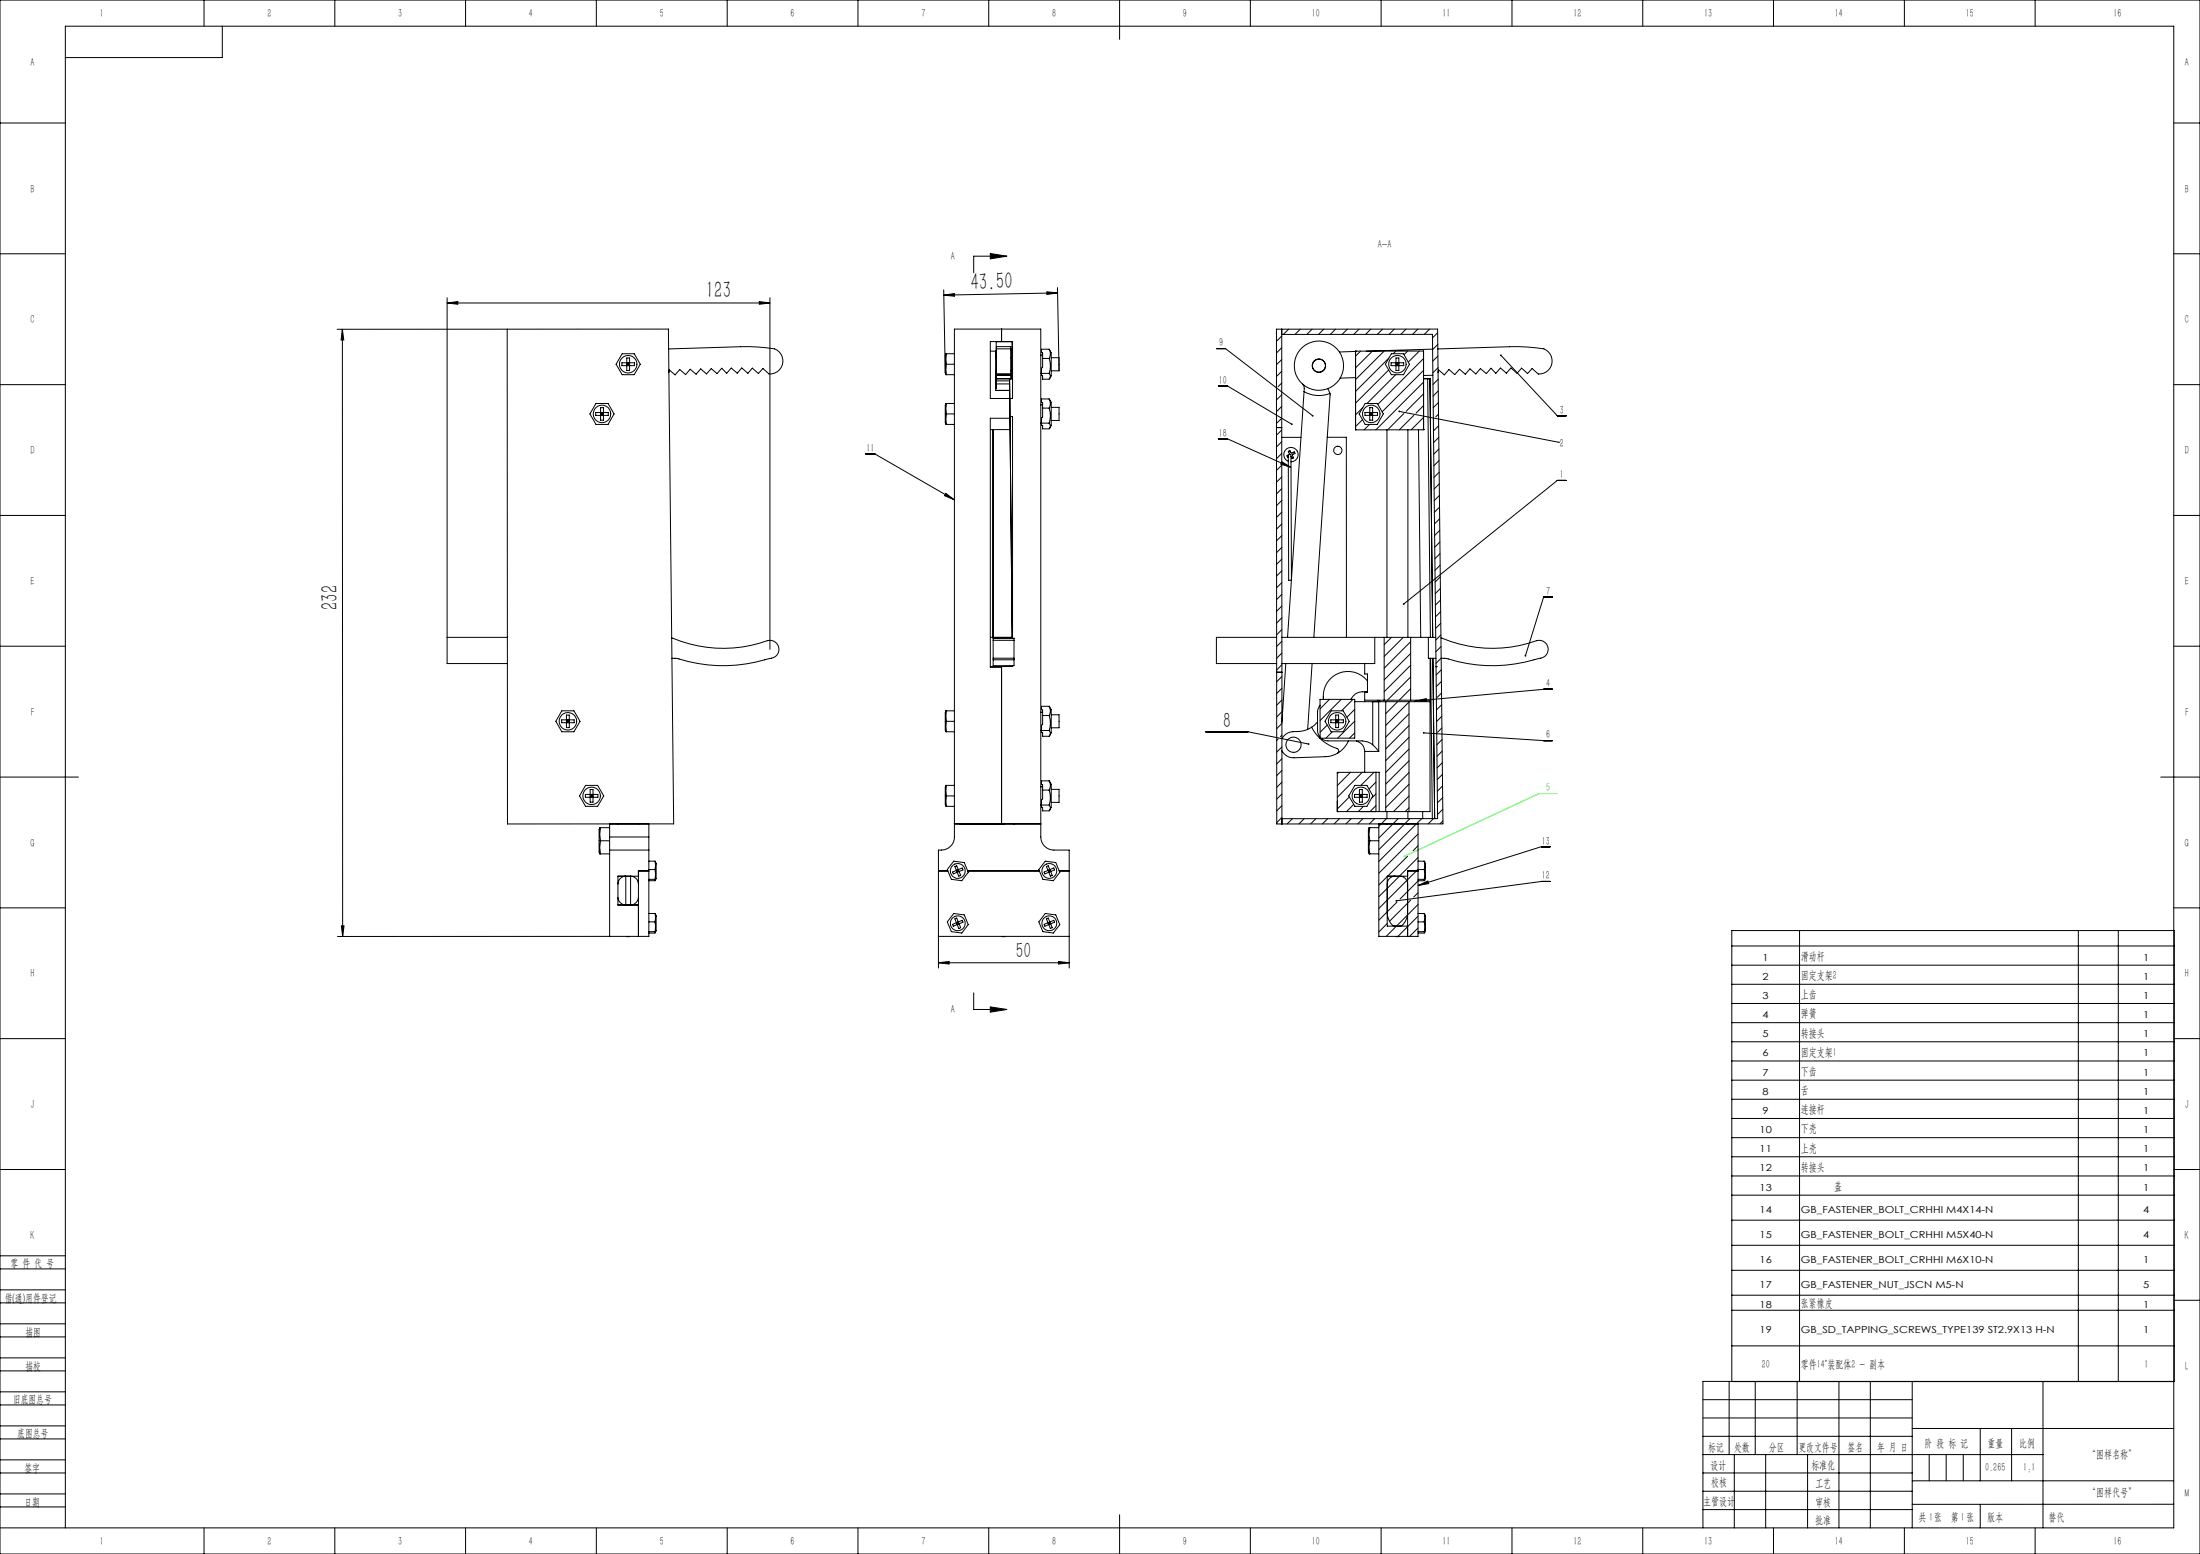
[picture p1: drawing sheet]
<svg xmlns="http://www.w3.org/2000/svg" width="841mm" height="594mm" viewBox="0 0 841 594" stroke-linecap="round" stroke-linejoin="round" font-family="sans-serif">
<g fill="none" stroke="#000" stroke-width=".38">
<path d="M0 0h841v594h-841zM78 0v10M85 10v12h-60M128 0v10M178 0v10M228 0v10M278 0v10M328 0v10M378 0v10M428 0v15M478 0v10M528 0v10"/>
<path d="M578 0v10M628 0v10M678 0v10M728 0v10M778 0v10M0 47h25M831 47h10M0 97h25M378.6 96.9l6.3 1-6.3 1zM384.9 97.9h-12.7v6.4M831 97h10M170.9 115.8l4.1-.5v1z"/>
<path d="M170.9 113.8v129.8M170.9 115.8h123.4M290.3 115.3l4 .5-4 .5zM294.3 113.8v134.4M360.8 110.8l.6 31.8M360.8 112.8l4-.6 .1 1zM400.2 111.5l4.1 .5-4.1 .6zM404.2 110l.6 31.7M404.3 112l-43.5 .8M130.9 125.9l.1 232.1M130.9 125.9l.5 4.1h-1zM193.9 125.8l-65 .1"/>
<path d="M465.1 133.2h3.4l33.3 25.7M573.8 135.8l21.5 23.1h3.4M0 147h25M465.8 147.5h3.4l24.6 14.7M534.9 157.3l60.9 11.7M831 147h10M331 173.5h3.4l30.4 17.6M465.8 167.7h3.4l24.3 10.9M490 176.5l3.5 2.1-3.9-1.2zM595.8 169h.1M0 197h25M361.6 188.6l3.2 2.5-3.7-1.6z"/>
<path d="M598.7 183.6h-3.4l-58.7 47.3M831 197h10M593.5 228.2h-3.4l-7 22.4M0 247h25M831 247h10M461 279.7h16.1l23.1 4.7M541.2 267.9l4-.9 .1 1.1zM593.5 263.5h-3.4l-48.9 4.4M0 297h30M544.3 280.1l45.8 3h3.4M826 297h15M542.1 338.5l3.7-1.7 .3 .9z"/>
<path d="M592.6 323.6h-3.4l-47.1 14.9M592.6 336.9h-3.4l-55.4 7.4M0 347h25M130.5 353.9h1l-.5 4.1zM233 357.9l-104 .1M358.7 357.9v12.1M408.7 357.9v12.1M662 355.7h169.2v172.4h-169.2zM687.9 355.7v172.4M794.5 355.7v172.4M809.8 355.7v172.4M831 347h10"/>
<path d="M358.7 368l4.1-.5v1zM358.7 368h50M372.2 379.5v6.4h12.7M404.7 367.5l4 .5-4 .5zM662 368.9h169.2M662 376.2h169.2M662 361.6h169.2M0 397h25M378.6 384.9l6.3 1-6.3 1zM662 383.6h169.2M662 390.9h169.2M662 398.2h169.2"/>
<path d="M831 397h10M662 405.5h169.2M662 412.9h169.2M662 420.2h169.2M662 427.5h169.2M662 434.9h169.2M0 447h25M662 442.2h169.2M662 449.5h169.2M662 456.8h169.2M831 447h10M662 466.4h169.2"/>
<path d="M662 476h169.2M0 498h25M0 493h25M0 485h25M0 480h25M662 485.6h169.2M662 495.1h169.2M831 497h10M0 511h25M0 506h25M0 519h25M662 500.8h169.2"/>
<path d="M662 514.4h169.2M0 524h25M0 537h25M0 532h25M651 535h80M661 528v28M671 528v28M687 528v28M703 528v56M715 528v56M731 528v56M781 528v56"/>
<path d="M831 528h-180v56M0 550h25M0 545h25M0 558h25M651 542h80M651 549h80M651 556h130M663 556v28M675 556v28M691 556v28M731 546h100M737.5 556v10"/>
<path d="M744 556v10M750.5 556v10M757 546v20M769 546v20M0 563h25M0 571h25M0 576h25M428 579v15M651 563h80M651 570h80M651 577h80M731 566h100"/>
<path d="M757 575v9M831 575h-100M0 584h831v-574h-806v574M78 584v10M128 584v10M178 584v10M228 584v10M278 584v10M328 584v10M378 584v10M478 584v10M528 584v10"/>
<path d="M578 584v10M628 584v10M678 584v10M728 584v10M778 584v10"/>
</g>
<path d="M595.2 303.3h-6.8l-51.5 24" fill="none" stroke="#0f0" stroke-width=".38"/>
<g fill="#000">
<path d="M500 284.2h.5l.1 .3-.4-.1 .4 .1-.2 .2-.4-.1z"/>
<path d="M378.6 96.9l6.3 1-6.3 1zM378.6 384.9l6.3 1-6.3 1z"/>
<path d="M361.6 188.6l3.2 2.5-3.7-1.6zM573.5 135.6a.35 .35 0 0 0 0 .6 .35 .35 0 0 0 .6-.3 .35 .35 0 0 0-.5-.4l.2 .3zM582.9 250.4l-.1 .3 .2 .3 .1-.4-.1 .4a.34 .34 0 0 0 .5-.4 .34 .34 0 0 0-.6-.2zM536.4 230.6l-.1 .5 .3-.2-.3 .2a.34 .34 0 0 0 .5 0 .34 .34 0 0 0 0-.4 .34 .34 0 0 0-.4-.1zM501.5 158.7v.4l.5 .1-.2-.3 .2 .2 .1-.4zM493.5 162l.1 .4h.5l-.3-.2 .3 .1v-.4zM490 176.5l3.5 2.1-3.9-1.2zM544 279.9l-.1 .2h.4h-.4a.33 .33 0 0 0 .4 .4 .33 .33 0 0 0 .2-.5 .33 .33 0 0 0-.5-.1zM542.1 338.5l3.7-1.7 .3 .9zM533.5 344.1l-.1 .3 .4-.1-.4 .1a.34 .34 0 0 0 .5 .3 .34 .34 0 0 0 .2-.5 .34 .34 0 0 0-.6-.1zM541.2 267.9l4-.9 .1 1.1zM534.6 157l.3 .3-.3-.1a.35 .35 0 0 0 .4 .4 .35 .35 0 0 0 .2-.6 .35 .35 0 0 0-.6 0z"/>
</g>
<path d="M536.6 327.1a.34 .34 0 0 1 .5 0 .34 .34 0 0 1 0 .5 .34 .34 0 0 1-.5-.1l.3-.2-.3 .2z" fill="#0f0"/>
<g fill="#000">
<path d="M170.9 115.8l4.1-.5v1zM290.3 115.3l4 .5-4 .5z"/>
<path d="M360.8 112.8l4-.6 .1 1zM400.2 111.5l4.1 .5-4.1 .6z"/>
<path d="M130.9 125.9l.5 4.1h-1zM130.5 353.9h1l-.5 4.1z"/>
<path d="M358.7 368l4.1-.5v1zM404.7 367.5l4 .5-4 .5z"/>
</g>
<g fill="none" stroke="#000" stroke-width=".38">
<path d="M193.9 125.8h61.6l2 189.1-63.5 .1zM237.7 138.7h4.8v1.1h-4.8zM237.8 135.2h4.6l1.2 2.1 1.2 1.9-2.4 4h-4.6l-2.3-4zM239.6 136.8h1.1v4.8h-1.1zM239.6 138.7l.5 .5M239.6 139.2h1.1M240.1 138.7v1.1M240.1 139.2l.6 .6M240.1 139.2l-.5 .6M240.7 138.7l-.6 .5M255.6 133.4l27.4-.9a71.7 71.7 0 0 1 13.1 .8 5 5 0 0 1 3.1 5.8 5 5 0 0 1-5.2 3.9l-2.4-2.1-1.7 1.9-2.3-2.1-1.7 2-2.3-2.1-1.8 2.1-2.3-2-1.7 2-1.9-1.9-1.8 2-2.2-1.9-1.8 2-2.2-1.9-1.8 2-2.3-1.9-1.7 2.1-2.2-2-1.8 2.1-2.3-1.9-.1 1M361.8 135.2l-.4 .7v6.7l.4 .6"/>
<path d="M361.8 135.2l-.2 2.1 .2 1.9M361.8 139.2l-.2 2 .2 2M361.8 139.2h3M361.8 135.2h3M364.8 125.8h33.1v194.1a5 5 0 0 0 5 5h5.8v33h-50v-33a5.2 5.2 0 0 0 6.1-5zM378.6 130.6h8.5v21.7h-8.5zM378.6 134.2h2v15.1h5.4M380.6 136.7h.3M380.8 133.9h.1M380.9 133.3v9.7M380.9 133.3v-.8h5.5v.8M380.9 133.3h5.5"/>
<path d="M382.9 125.8v4.8M386.4 133.3v9.7M386.4 136.7h.2M386.4 133.9h.5M386.9 134.2v-3.6h-6.1v6.1M387.1 134.2h-.5v10.6M397.9 135.7h.7M398.6 137h2.5M401.1 137a9.1 9.1 0 0 1 0 5.7M401.1 133.5a6.6 6.6 0 0 1 .7 5v5.2l-.5 .9M401.1 133.5h-3v1.2l.5 .2v5.5l-.5 .4v2.7l.5 .1v1.3h2.5a1.61 1.61 0 0 0 0-2.2M401.1 133.5a3.6 3.6 0 0 1 0 3.5"/>
<path d="M401.8 136.7h3v5h-3M488.1 125.8l-.1 .2M490 125.8h59.6l2 189.1-61.6 .1M490 128.4l-2 2.1M490 132.9l-2 2M490 137.4l-2 2M490 127.8h57.6l2 185.1h-59.6M490 125.8v131.2M490 125.8h-2v131.2M492.6 125.8l-2 2M497.1 125.8l-2 2M501.6 125.8l-2 2"/>
<path d="M506.1 125.8l-2.1 2M510.5 125.8l-1.9 2M515.1 125.8l-2.1 2M518.2 134.2h.1M518.2 134.2h26M518.2 134.3l-6.2 .2M519.5 125.8l-2 2M520.1 134.2l-1.9 1.9M524 125.8l-2 2M524.6 134.2l-6.4 6.4M528.5 125.8l-2 2M529.1 134.2l-10.9 10.9"/>
<path d="M530.9 136.9l-12.7 12.7M531.8 138.7h4.8v1.1h-4.8zM531.9 135.2h4.6l2.3 4-2.3 4h-4.6l-2.3-4zM533 125.8l-2 2M533.6 134.2l-1 1M533.6 136.8h1.1v4.8h-1.1zM533.6 139.2h1.1M533.6 138.7l1.1 1.1M534.2 138.7v1.1M534.7 138.7l-1.1 1.1M537.5 125.8l-2 2M538.1 134.2l-1.4 1.4"/>
<path d="M542 125.8l-2 2M542.6 134.2l-4.3 4.2M544.2 137.1l-17.5 17.5M544.2 134.2v30.1h-26v-30.1M544.2 134.2v30M546.5 125.8l-2 2M547.7 133.4l-25.4 .8M549.6 127.2l-2 2M549.6 133.4l27.5-.9a72.4 72.4 0 0 1 13.1 .8 5 5 0 0 1 3 5.8 5 5 0 0 1-5.2 3.9l-2.3-2.1-1.7 1.9-2.3-2.1-1.8 2-2.3-2.1-1.7 2.1-2.3-2-1.8 2-1.9-1.9-1.7 2-2.3-1.9-1.7 2-2.3-1.9-1.8 2-2.2-1.9-1.8 2.1-2.2-2-1.8 2.1-2.2-1.9-.2 1M549.6 131.6l-1.9 2M549.7 136.1l-2 2M227.7 157.7h4.8v1.1h-4.8z"/>
<path d="M227.8 154.2h4.6l1.2 2 1.1 2-2.3 4h-4.6l-2.3-4zM229.6 155.8h1.1v4.8h-1.1zM229.6 157.7l1.1 1.1M229.6 158.2h1.1M230.1 157.7v1.1M230.7 157.7l-1.1 1.1M361.8 154.2l-.2 2 .2 2M361.8 154.2l-.4 .7v6.7l.4 .6M361.8 158.2l-.2 2.1 .2 1.9M361.8 158.2h3M361.8 154.2h3M361.8 143.2h3"/>
<path d="M380.6 149.2h5.4M380.6 141.7h.3M380.8 141.7l-.2 6.8M380.8 145.6h5.1M380.8 146.7h5.1M380.9 144.8h.1M380.9 143h5.5M380.9 144.8h6.2M380.9 143.3h5.5M380.9 143v1.8M380.9 143.2h5.5M380.9 143.4h5.5"/>
<path d="M385.9 144.8l.2 14.4h1v84.6M385.9 144.8h.1M386 152.3h.1M386.1 152.3h.1M386.1 152.3v7.6h-7.5v95.2h4.3M386.1 159.4l.8 84.3M386.4 144.8h.1M386.4 141.7h.2M386.4 143v1.8M397.9 142.7h3.2M397.9 154.8h.7M398.6 156h2.5"/>
<path d="M401.1 156a9.2 9.2 0 0 1 0 5.7M401.1 152.5a6.5 6.5 0 0 1 .7 5v5.2l-.5 .9M401.1 152.5h-3v1.2l.5 .2v5.5l-.5 .4v2.7l.5 .2v1.2h2.5a1.57 1.57 0 0 0 0-2.2M401.1 152.5a3.5 3.5 0 0 1 0 3.5M401.8 155.7h3v5h-3M490 141.9l-2 2M490 146.4l-1.5 1.4M490 150.9l-2 2M490 155.4l-2 2M497.9 146.8l.1 .1a3.6 3.6 0 0 1 .5 2.8M498.5 149.7a11.4 11.4 0 0 0 9.9 .7M498.5 149.7l-6.3 93.9"/>
<path d="M507.6 148.5l.8 1.9M508.4 150.4l-6.2 93.2M518.2 144.3l-5.9 .2M520.9 155.8l-2.7 2.8M521.8 157.7h4.8v1.1h-4.8zM521.9 154.2h4.6l1.2 2 1.1 2-2.3 4h-4.6l-2.3-4zM523.6 155.8h1.1v4.8h-1.1zM523.6 158.2h1.1M523.6 157.7l1.1 1.1M524.2 157.7v1.1M524.7 157.7l-1.1 1.1M530.9 141.4l-12.7 12.7"/>
<path d="M533.5 143.2l-10.9 11M536.6 158.1l-6.2 6.2M540.5 158.8l-5.6 5.5M544.2 144.8h1.5M544.2 150.6l-6.7 6.6M544.2 146.1l-18.2 18.2M544.2 141.6l-15.8 15.8M544.2 159.6l-4.8 4.7M544.2 155l-2.9 2.9M544.2 144.7h2.4M545.7 144.8l1.1 98.9M546.6 144.7l-.9 .1"/>
<path d="M546.6 144.7l1.1 99M547.8 143.4l-3.6 .1M549.7 140.5l-2 2M549.8 145l-2 2M549.8 149.4l-2 2M549.9 153.9l-2 2M549.9 158.3l-1 1M361.8 162.2h3M378.6 164.2h7.5M379.6 164.2v79.4M379.7 164.2v79.4M397.9 161.7h3.2"/>
<path d="M488 163.4h2M489.7 160.2l-1.7 1.6M490 164.4l-2 2M490 177.8l-2 2M490 173.3l-2 2M490 168.8l-2 2M490 167.2h7.3M492.5 176.3a2.75 2.75 0 0 1-.9-4.5 2.75 2.75 0 0 1 4.5 1 2.75 2.75 0 0 1-2.6 3.7M492.5 173.8h1l.2 48h-1.1zM492.5 173.9l-.6 .3 .3 .6 .3-.1-.3-.6M492.8 173.8l.1-.4-.4-.9 .5-.3 .7 1 1.1-.5 .3 .6-1 .6 .4 1.1-.5 .3-.5-.9M493.1 172.4l-.5 .3"/>
<path d="M494.4 174.8l-.5 .3M494.5 172.9l.3 .5M507.4 167.1h7.3v76.5M518.2 164.2h.1M520.8 160.4l-2.6 2.6M523.5 162.2l-2.1 2.1M530.2 164.3v79.3M538.2 164.3v79.3M542.3 164.3l.8 79.3M544.2 164.2h.1M544.2 164l-.3 .3M548 160.2l-.1 .1"/>
<path d="M549.9 162.7l-1.9 2M550 167.2l-2 1.9M550.1 171.6l-2 2M550.1 176.1l-2 1.9M490 182.3l-2 2M490 186.8l-2 2M490 195.7l-2 2.1M490 191.3l-2 2M550.2 180.5l-2 2M550.2 185l-2 1.9M550.2 189.4l-1.9 2M550.3 193.8l-2 2"/>
<path d="M550.3 198.3l-1.9 2M490 209.2l-2 2M490 218.2l-2 2M490 213.7l-2 2M490 204.7l-2 2M490 200.3l-2 1.9M550.4 202.7l-2 2M550.4 207.2l-1.9 2M550.5 211.6l-2 2M550.5 216.1l-2 1.9M490 231.7l-2 2M490 227.2l-2 2"/>
<path d="M490 236.1l-2 2.1M490 222.7l-2 2M550.6 220.5l-2 2M550.6 224.9l-2 2M550.7 229.4l-2 1.9M550.7 233.8l-2 2M550.8 238.3l-2 1.9M194 243.6h-23.1v10h23.1M256.8 243.8a51.6 51.6 0 0 0 37.4 1 3.5 3.5 0 0 1 3.6 3.6 3.5 3.5 0 0 1-3.8 3.4 59.2 59.2 0 0 1-35.8-.2h-1.3M378.6 243.6h8.3M378.6 254.8h4.3M379.7 244.8v6.8"/>
<path d="M379.7 251.6v.6M379.7 252.2v2.3h7.9v-2.3M379.7 251.6h7.9M379.7 244.8h7.9M379.7 244v.8M379.7 252.2h7.9M379.7 244h7.9M382.9 254.8v60.1M387.1 243.7h-7.4v.3M387.1 254.5v.2l-4.2 .1M387.6 244.8v6.8M387.6 251.6v.6"/>
<path d="M387.6 243.8v.2M387.6 244v.8M488 257l.1 58h1.9M488 243.6h-23v10h23M488 257h2M490 243.6h35.5M490 245.1l-2 2M490 240.7l-2 1.9M490 254.1l-2 2M490 249.6l-2 2M490 258.6l-2 2M490 257v58"/>
<path d="M491.5 253.6l-1.5 22.5M501.6 253.6l-1.7 25.2M521.7 253.6v4h1v7h-1v3h7.4M525.5 243.6h3.6M525.5 243.6v10h-35.5M529.1 243.6h10.2M529.1 243.6v24M531.9 243.6l-2.8 2.8M536.4 243.6l-7.3 7.3M539.3 243.6l7.4 .1M539.3 258.8l-8.9 8.8M539.3 245.3l-10.2 10.1"/>
<path d="M539.3 249.8l-10.2 10.1M539.3 254.3l-10.2 10.1M539.3 243.6v24M546.7 251.6v16h-7.4M546.9 251.6l.6 61.3M547.8 251.6l.6 61.3M548.8 243.7h-2.8v7.9h2.9M549 254.8h.1M550.8 243.8a51.5 51.5 0 0 0 37.5 1 3.5 3.5 0 0 1 3.5 3.6 3.5 3.5 0 0 1-3.8 3.4 59.1 59.1 0 0 1-35.7-.2h-1.4l-2 2M550.8 242.7l-2 2M550.9 247.1l-2 2M551 256l-2 2"/>
<path d="M214.7 275.2h4.8v1.1h-4.8zM214.8 271.7h4.6l1.2 2 1.1 2-2.3 4h-4.6l-2.3-4zM216.5 273.3h1.1v4.8h-1.1zM216.5 275.2l1.1 1.1M216.5 275.7h1.1M217.1 275.2v1.1M217.6 275.2l-1.1 1.1M361.8 271.7l-.4 .7v6.7l.4 .6M361.8 271.7l-.2 2 .2 2M361.8 275.7l-.2 2 .2 2M361.8 275.7h3M361.8 279.7h3"/>
<path d="M361.8 271.7h3M397.9 279.2h.2M397.9 272.2h.7M398.1 279.2h3M398.6 273.5h2.5M401.1 273.5a9.1 9.1 0 0 1 0 5.7M401.1 270a6.5 6.5 0 0 1 .7 4.9v5.2l-.5 1M401.1 270h-3v1.2l.5 .2v5.5l-.5 .3v2.8l.5 .1v1.3h2.5a1.62 1.62 0 0 0 0-2.2M401.1 270a3.6 3.6 0 0 1 0 3.5M401.8 273.2h3v5h-3M490 263.1l-2 2M490 267.6l-2 2"/>
<path d="M490 272.1l-2 2M490 276.5l-2 2M501.4 278a17.9 17.9 0 0 0 10.2 8.4l.2 .8-.5 .7M501.4 278a11.2 11.2 0 0 1-7.1 1.7 5 5 0 0 0-4.3 2.7M503.7 276l-2.3 2M504.6 267.3h13.3v14.8l-13.3 .1zM504.6 269.6l-.6 1.1-.3 1.5v7.8l.9 1.8M507.4 277.2l-2.8 2.7M508.2 267.3l-3.6 3.6M508.7 275.2h4.8v1.1h-4.8zM508.8 271.7h4.7l2.3 4-2.3 4h-4.7l-2.3-4zM509.3 279.7l-2.4 2.5"/>
<path d="M510.6 273.3h1.1v4.8h-1.1zM510.6 275.7h1.1M510.6 275.2l1.1 1.1M511.1 275.2v1.1M511.7 275.2l-1.1 1.1M512.7 267.3l-8.1 8.1M517.2 267.3l-4.4 4.4M517.9 275.7l-6.5 6.4M517.9 271.1l-3 3.1M517.9 268.2h8.8M522.7 264.4a5.7 5.7 0 0 0-6.3 2.9M522.7 260.3a9.5 9.5 0 0 0-11.1-2.9 9.5 9.5 0 0 0-5.7 9.9"/>
<path d="M526.7 267.6l1 .6M527.1 268.2h2.6M527.1 268.2h-2.3v16.5M527.1 268.2v19M529.1 267.6h10.2M529.7 268.2v42M529.7 268.2h8.9M529.8 268.2l-.1 .1M534.3 268.2l-4.6 4.6M538.6 268.2h8.1v42h-8.1M538.6 268.4l-8.9 8.9M538.6 272.9l-8.9 8.9"/>
<path d="M538.6 277.3l-8.9 9M538.6 268.2v42M539.3 263.2l-4.4 4.4M541.7 267.6l-1 .6M543.4 267.6v.6M551 260.5l-2 2M551 264.9l-1.5 1.6M551.1 269.4l-2 1.9M551.1 273.8l-1.9 2M551.2 278.3l-1.7 1.6M401.1 298.5a6.5 6.5 0 0 1 .7 5v5.1l-.5 1M401.1 298.5h-3v1.2l.5 .2v5.5l-.5 .3v2.8l.5 .1v1.3h2.5a1.62 1.62 0 0 0 0-2.2"/>
<path d="M401.1 298.5a3.6 3.6 0 0 1 0 3.5M488.6 282.4l-.6 .6M490 290l-2 2M490 294.5l-2 2M490 299l-2 2M490 281l-.5 .6M490 285.5l-2 2M490 287a4.9 4.9 0 0 0 4.6 2.7l12-.5a9.7 9.7 0 0 0 4.7-1.3M505 282.2l1.1 .7 1.5 .3h13.1l2 .4 2.1 1.1M511.8 295.2l-.6 .6M515.5 283.2a10.3 10.3 0 0 1-4.2 4.7M516.3 295.2l-5.1 5.1"/>
<path d="M517.9 280.1l-2 2M518.7 283.3a4 4 0 0 1 3 3.9M518.7 283.2v.1M520.8 295.2l-9.6 9.6M521.7 287.2h5.4M521.7 287.2v8M524.8 284.7l2.3 2.5M525.3 295.2l-5.1 5M526 299l-2.7 2.6M526 295.2v15M538.6 281.8l-8.9 9M538.6 286.3l-8.9 8.9"/>
<path d="M538.6 290.8l-8.9 8.9M538.6 295.3l-8.9 8.9M538.6 299.8l-8.9 8.9M551.3 282.7l-2 2M551.3 287.1l-2 2M551.3 291.6l-2 1.9M551.4 296l-2 2M223.8 303.7h4.8v1.1h-4.8zM223.8 300.2h4.7l1.2 2.1 1.1 1.9-2.3 4h-4.7l-2.3-4zM225.6 301.8h1.1v4.8h-1.1zM225.6 303.7l1.1 1.1M225.6 304.2h1.1"/>
<path d="M226.2 303.7v1.1M226.7 303.7l-1.1 1.1M229.6 316.4l-.3 2.5 .3 2.5M229.6 316.4h-.3l-.3 .6v8.7l.3 .7h.3M229.6 316.4h3.4M233 319.9v5M233 319.9v-4.9h15v4.9M233 319.9h15M236.1 314.9v.1M244.1 314.9v.1M248 319.9v5M361.8 304.2l-.2 2 .2 2"/>
<path d="M361.8 300.2l-.2 2.1 .2 1.9M361.8 300.2l-.4 .7v6.6l.4 .7M361.8 304.2h3M361.8 308.2h3M361.8 300.2h3M364.8 315h33.1M364.8 314.9h33.1M366.9 315h.1M382.9 314.9l-3.2 .1M382.9 314.9h.1M382.9 314.9h1.1M387.6 314.9v.1"/>
<path d="M397.9 307.7h3.2M397.9 300.7h.7M398.6 302h2.5M401.1 302a9.1 9.1 0 0 1 0 5.7M401.8 301.7h3v5h-3M490 308l-1.9 1.9M490 303.5l-1.9 2M490 312.4l-1.9 2.1M494.1 312.9l-2 2M498.5 312.9l-2 2M503 312.9l-1.9 2M507.5 312.9l-2 2"/>
<path d="M511.2 310.2h.1M511.2 310.2v-15h16v15M511.2 310.2h16M512 312.9l-2 2M515.8 304.6l-4.6 4.6M516.5 312.9l-2 2M517.5 307.5l-2.8 2.7M517.8 303.7h4.8v1.1h-4.8zM517.9 300.2h4.6l2.3 4-2.3 4h-4.6l-2.3-4zM519.7 301.8h1.1v4.8h-1.1zM519.7 304.2h1.1M519.7 303.7l1.1 1.1"/>
<path d="M520.2 303.7v1.1M520.8 303.7l-1.1 1.1M521 312.9l-2 2M521.2 308.2l-2 2M523.6 316.4l-.3 2.5 .3 2.5M523.6 316.4h-.3l-.2 .6v8.7l.2 .7h.3M523.6 316.4h3.5M525.5 312.9l-2 2M526 303.5l-1.7 1.6M526 307.9l-2.3 2.3M527.1 315h15v42.9h-15zM527.2 310.2h2.5"/>
<path d="M529.7 310.2h8.9M530 312.9l-2.9 2.9M530.2 310.2v2.7M530.2 314.9v.1M532.5 315l-5.4 5.3M534.5 312.9l-2 2M537 315l-9.9 9.8M538.2 310.2v2.7M538.2 314.9v.1M538.6 304.3l-5.9 5.9M538.6 308.8l-1.4 1.4M539 312.9l-2 2"/>
<path d="M542.1 318.8l-15 15M543.5 312.9l-16.4 16.4M543.8 310.2l.1 2.7M548 312.9l-2 2M551.4 300.5l-1.9 1.9M551.5 304.9l-2 2M551.5 309.3l-1.9 2M551.6 313.8l-1.1 1.1M229.6 321.4l-.3 2.5 .3 2.5M229.6 321.4h3.4M229.6 326.4h3.4M233 324.9v33h15v-33"/>
<path d="M233 324.9h15M236.2 337.9a2.99 2.99 0 0 1 3-3v11a3.1 3.1 0 0 1-3-2.8M236.2 334.9h2.9M236.2 334.9h7.9M236.2 334.9v11h7.9M244.1 337.9a2.99 2.99 0 0 0-3-3v11a3.1 3.1 0 0 0 3-2.8M248 332.9h-3.9v25M248 332.4h2.4M248 329.2h2.4M248 336.1h2.4M250.4 336.1l.2 .3-.2 .2h-2.4M250.4 332.4l.2 1.6-.2 2.1"/>
<path d="M250.4 329.2l.2 1.6-.2 1.6M250.4 329.2a9.7 9.7 0 0 1 .4 5.2l-.2 2.1M358.7 332.9h3.6M364.6 329.2l4 .5 .7 1.7 .8 2-2.4 3.2-4-.5-1.6-3.7zM365.6 332.7l-1.5 .6 .3 .7 1.5-.6M365.6 332.7l.3 .7M365.6 332.7l.5 .2M366 332.6l.1 .3M366.1 332.9l.2 .4M366.1 332.9l.5 .2M366.3 332.4l1.5-.6 .3 .7-1.5 .6M366.3 332.4l-.6-1.5-.7 .3 .6 1.5"/>
<path d="M366.3 332.4l-.7 .3M366.3 332.4l.3 .7M366.3 332.4l-.4 1M366.5 332.8l-.7 .3M366.6 333.1l.6 1.5-.7 .3-.6-1.5M366.6 333.1l-.7 .3M369.9 332.9h27.4M399.6 329.2l4 .5 .7 1.7 .8 2-2.4 3.2-4-.5-1.6-3.7zM400.6 332.7l-1.5 .6 .3 .7 1.5-.6M400.6 332.7l.3 .7M400.6 332.7l.5 .2M401 332.6l.1 .3"/>
<path d="M401.1 332.9l-.3 .2M401.1 332.9l-.2 .5M401.1 332.9l.2 .4M401.1 332.9l.5 .2M401.3 332.4l-.6-1.5-.7 .3 .6 1.5M401.3 332.4l-.7 .3M401.3 332.4l1.5-.6 .3 .7-1.5 .6M401.3 332.4l.3 .7M401.3 332.4l-.2 .5M401.5 332.8l-.4 .1M401.6 333.1l.6 1.5-.7 .3-.6-1.5M401.6 333.1l-.7 .3"/>
<path d="M404.9 332.9h3.8M523.6 321.4l-.3 2.5 .3 2.5M523.6 321.4h3.5M523.6 326.4h3.5M530.3 334.9h3a3 3 0 0 0-3 3M530.3 334.9h7.8M530.3 335.1l-3.2 3.2M530.3 334.9v19.1h7.8M535.1 334.9a3 3 0 0 1 3 3M537.8 336.6l-10.7 10.7M538.1 327.3l-7.7 7.6M542.1 332.9h-4v25"/>
<path d="M542.1 332.4h2.3M542.1 329.2h2.3M542.1 336.1h2.3M542.1 336.8l-6.9 6.8M542.1 332.2l-4 4.1M542.1 327.8l-15 15M542.1 323.3l-1.9 1.8M544.4 336.1l.3 .3-.3 .2h-2.3M544.4 332.4l.3 1.6-.3 2.1M544.4 329.2l.3 1.6-.3 1.6M544.4 329.2a9 9 0 0 1 .5 5.2l-.2 2.1M236.2 345.9h3"/>
<path d="M239.6 357.9h1M241.1 345.9h3M248 352.4h2.4M248 349.2h2.4M248 356.1h2.4M250.4 356.1l.2 .3-.2 .3h-2.4M250.4 352.4l.2 1.6-.2 2.1M250.4 349.2l.2 1.6-.2 1.6M250.4 349.2a9.7 9.7 0 0 1 .4 5.2l-.2 2M364.6 349.2l4 .5 .7 1.7 .8 2-2.4 3.3-4-.6-1.6-3.7zM365.6 352.7l-1.5 .6 .3 .7 1.5-.6M365.6 352.7l.3 .7"/>
<path d="M365.6 352.7l.5 .2M366 352.6l.1 .3M366.1 352.9l.2 .4M366.1 352.9l.5 .2M366.3 352.4l.3 .7M366.3 352.4l1.5-.6 .3 .7-1.5 .6M366.3 352.4l-.6-1.5-.7 .3 .6 1.5M366.3 352.4l-.7 .3M366.3 352.4l-.4 1M366.5 352.8l-.7 .3M366.6 353.1l.6 1.5-.7 .3-.6-1.5M366.6 353.1l-.7 .3"/>
<path d="M383.2 357.9h.9M399.6 349.2l4 .5 .7 1.7 .8 2-2.4 3.3-4-.6-1.6-3.7zM400.6 352.7l.3 .7M400.6 352.7l-1.5 .6 .3 .7 1.5-.6M400.6 352.7l.5 .2M401 352.6l.1 .3M401.1 352.9l-.2 .5M401.1 352.9l.2 .4M401.1 352.9l-.3 .2M401.1 352.9l.5 .2M401.3 352.4l.3 .7M401.3 352.4l1.5-.6 .3 .7-1.5 .6"/>
<path d="M401.3 352.4l-.6-1.5-.7 .3 .6 1.5M401.3 352.4l-.7 .3M401.3 352.4l-.2 .5M401.5 352.8l-.4 .1M401.6 353.1l.6 1.5-.7 .3-.6-1.5M401.6 353.1l-.7 .3M530.3 348.7a6.2 6.2 0 0 0 2.5 5.2l.5 .1M530.3 353l-3.2 3.2M533.7 357.9h1M534 344.8l-6.9 6.9M538.1 348.7a5.3 5.3 0 0 1-3 5.3M539.3 344.1l-8.2 8.1"/>
<path d="M542.1 352.4h2.3M542.1 349.2h2.3M542.1 356.1h2.3M542.1 350.2l-7.7 7.7M542.1 345.7l-12.2 12.2M542.1 341.2l-1.7 1.7M542.1 354.7l-3.2 3.2M544.4 356.1l.3 .3-.3 .3h-2.3M544.4 352.4l.3 1.6-.3 2.1M544.4 349.2l.3 1.6-.3 1.6M544.4 349.2a9 9 0 0 1 .5 5.2l-.2 2"/>
<circle cx="240.1" cy="139.2" r="3.4"/>
<circle cx="504.2" cy="139.8" r="9.4"/>
<circle cx="504.2" cy="139.8" r="2.54"/>
<circle cx="504.2" cy="139.8" r="2.51"/>
<circle cx="534.2" cy="139.2" r="3.4"/>
<circle cx="230.1" cy="158.2" r="3.3"/>
<circle cx="524.2" cy="158.2" r="3.4"/>
<circle cx="511.4" cy="172.2" r="1.6"/>
<circle cx="217.1" cy="275.7" r="3.4"/>
<circle cx="511.1" cy="275.7" r="3.4"/>
<circle cx="494.5" cy="284.7" r="2.93"/>
<circle cx="226.2" cy="304.2" r="3.4"/>
<circle cx="520.2" cy="304.2" r="3.4"/>
<circle cx="366.1" cy="332.9" r="2.86"/>
<circle cx="401.1" cy="332.9" r="2.85"/>
<circle cx="366.1" cy="352.9" r="2.86"/>
<circle cx="401.1" cy="352.9" r="2.85"/>
</g>
<g font-size="9.2">
<text x="269.8" y="114">123</text>
<text x="371.1" y="110.8" transform="rotate(-1 371.1 110.8)">43.50</text>
<text x="129.1" y="233.3" transform="rotate(-90 129.1 233.3)">232</text>
</g>
<g font-size="8.5">
<text x="467.6" y="278.1">8</text>
<text x="388.3" y="366.3">50</text>
</g>
<g font-size="4.4">
<text x="38.2" y="6.6">1</text>
<text x="102.2" y="6.6">2</text>
<text x="152.2" y="6.6">3</text>
<text x="202.2" y="6.6">4</text>
<text x="252.2" y="6.6">5</text>
<text x="302.2" y="6.6">6</text>
<text x="352.2" y="6.6">7</text>
<text x="402.2" y="6.6">8</text>
<text x="452.2" y="6.6">9</text>
<text x="501.4" y="6.6">10</text>
<text x="551.4" y="6.6">11</text>
<text x="601.4" y="6.6">12</text>
<text x="651.4" y="6.6">13</text>
<text x="701.4" y="6.6">14</text>
<text x="751.4" y="6.6">15</text>
<text x="807.9" y="6.6">16</text>
<text x="11.7" y="25.1">A</text>
<text x="835.2" y="25.1">A</text>
<text x="11.7" y="73.6">B</text>
<text x="835.2" y="73.6">B</text>
<text x="526.7" y="94.8">A-A</text>
<text x="363.5" y="99.4">A</text>
<text x="11.7" y="123.6">C</text>
<text x="835.2" y="123.6">C</text>
<text x="466" y="132.4">9</text>
<text x="465.9" y="146.7">10</text>
<text x="596.3" y="158.1">3</text>
<text x="465.9" y="166.9">18</text>
<text x="11.7" y="173.6">D</text>
<text x="331.2" y="172.7">11</text>
<text x="596.3" y="171">2</text>
<text x="835.2" y="173.6">D</text>
<text x="596.3" y="182.8">1</text>
<text x="11.7" y="223.6">E</text>
<text x="591" y="227.3">7</text>
<text x="835.2" y="223.6">E</text>
<text x="591" y="262.6">4</text>
<text x="11.8" y="273.6">F</text>
<text x="835.3" y="273.6">F</text>
<text x="591" y="282.3">6</text>
<text x="11.7" y="323.6">G</text>
<text x="589.4" y="322.8">13</text>
<text x="835.2" y="323.6">G</text>
<text x="589.4" y="336.1">12</text>
<text x="688.4" y="366.9">滑动杆</text>
<text x="11.7" y="373.6">H</text>
<text x="688.4" y="374.2">固定支架2</text>
<text x="835.2" y="373.6">H</text>
<text x="688.4" y="381.6">上齿</text>
<text x="363.5" y="387.4">A</text>
<text x="688.4" y="388.9">弹簧</text>
<text x="688.4" y="396.2">转接头</text>
<text x="688.4" y="403.6">固定支架1</text>
<text x="688.4" y="410.9">下齿</text>
<text x="688.4" y="418.2">舌</text>
<text x="11.8" y="423.6">J</text>
<text x="688.4" y="425.5">连接杆</text>
<text x="835.3" y="423.6">J</text>
<text x="688.4" y="432.9">下壳</text>
<text x="688.4" y="440.2">上壳</text>
<text x="688.4" y="447.5">转接头</text>
<text x="701.1" y="454.8">盖</text>
<text x="11.7" y="473.6">K</text>
<text x="835.2" y="473.6">K</text>
<text x="4.1" y="484.4">零 件 代 号</text>
<text x="1.8" y="497.5">借(通)用件登记</text>
<text x="688.4" y="499.6">张紧橡皮</text>
<text x="9.7" y="510.6">描图</text>
<text x="9.7" y="523.6">描校</text>
<text x="673.4" y="522.9">20</text>
<text x="688.4" y="522.9">零件14^装配体2 - 副本</text>
<text x="819.7" y="522.9">1</text>
<text x="835.3" y="523.6">L</text>
<text x="5" y="536.4">旧底图总号</text>
<text x="6.6" y="549.5">底图总号</text>
<text x="652.9" y="554.5">标记</text>
<text x="662.9" y="554.5">处数</text>
<text x="676.2" y="554.5">分区</text>
<text x="687.5" y="554.5">更改文件号</text>
<text x="706.3" y="554.5">签名</text>
<text x="717.6" y="554.5">年 月 日</text>
<text x="735.7" y="552.9">阶 段 标 记</text>
<text x="759.8" y="552.9">重量</text>
<text x="771.9" y="552.9">比例</text>
<text x="798.3" y="557.2">“图样名称”</text>
<text x="9.3" y="562.5">签字</text>
<text x="653.9" y="561.5">设计</text>
<text x="692.5" y="561.4">标准化</text>
<text x="758.9" y="562.3">0.265</text>
<text x="773.5" y="562.3">1:1</text>
<text x="654.1" y="568">校核</text>
<text x="694" y="568.3">工艺</text>
<text x="9.4" y="575.6">日期</text>
<text x="651.1" y="575.4">主管设计</text>
<text x="694" y="575.7">审核</text>
<text x="798.3" y="571.8">“图样代号”</text>
<text x="835.2" y="572.1">M</text>
<text x="733.4" y="581.6">共 张</text>
<text x="737.4" y="581.6">1</text>
<text x="745.7" y="581.6">第 张</text>
<text x="749.6" y="581.6">1</text>
<text x="759.6" y="581.6">版本</text>
<text x="693.9" y="582.6">批准</text>
<text x="38.2" y="590.6">1</text>
<text x="102.2" y="590.6">2</text>
<text x="152.2" y="590.6">3</text>
<text x="202.2" y="590.6">4</text>
<text x="252.2" y="590.6">5</text>
<text x="302.2" y="590.6">6</text>
<text x="352.2" y="590.6">7</text>
<text x="402.2" y="590.6">8</text>
<text x="452.2" y="590.6">9</text>
<text x="501.5" y="590.6">10</text>
<text x="551.5" y="590.6">11</text>
<text x="601.5" y="590.6">12</text>
<text x="651.5" y="590.6">13</text>
<text x="701.5" y="590.6">14</text>
<text x="751.5" y="590.6">15</text>
<text x="808" y="590.6">16</text>
</g>
<text font-size="4.4" fill="#0f0" x="591" y="302.5">5</text>
<text font-size="4.4" fill="#0a0605" x="783.1" y="581.2">替代</text>
<g font-size="3.7">
<text x="673.8" y="367.1">1</text>
<text x="819.3" y="367.1">1</text>
<text x="673.8" y="374.5">2</text>
<text x="819.3" y="374.5">1</text>
<text x="673.8" y="381.8">3</text>
<text x="819.3" y="381.8">1</text>
<text x="673.8" y="389.1">4</text>
<text x="819.3" y="389.1">1</text>
<text x="673.8" y="396.5">5</text>
<text x="819.3" y="396.5">1</text>
<text x="673.8" y="403.8">6</text>
<text x="819.3" y="403.8">1</text>
<text x="673.8" y="411.1">7</text>
<text x="819.3" y="411.1">1</text>
<text x="673.8" y="418.4">8</text>
<text x="819.3" y="418.4">1</text>
<text x="673.8" y="425.8">9</text>
<text x="819.3" y="425.8">1</text>
<text x="672.6" y="433.1">10</text>
<text x="819.3" y="433.1">1</text>
<text x="672.6" y="440.4">11</text>
<text x="819.3" y="440.4">1</text>
<text x="672.6" y="447.7">12</text>
<text x="819.3" y="447.7">1</text>
<text x="672.6" y="455.1">13</text>
<text x="819.3" y="455.1">1</text>
<text x="672.6" y="463.5">14</text>
<text x="688.4" y="463.5">GB_FASTENER_BOLT_CRHHI M4X14-N</text>
<text x="819.3" y="463.5">4</text>
<text x="672.6" y="473.1">15</text>
<text x="688.4" y="473.1">GB_FASTENER_BOLT_CRHHI M5X40-N</text>
<text x="819.3" y="473.1">4</text>
<text x="672.6" y="482.7">16</text>
<text x="688.4" y="482.7">GB_FASTENER_BOLT_CRHHI M6X10-N</text>
<text x="819.3" y="482.7">1</text>
<text x="672.6" y="492.2">17</text>
<text x="688.4" y="492.2">GB_FASTENER_NUT_JSCN M5-N</text>
<text x="819.3" y="492.2">5</text>
<text x="672.6" y="499.8">18</text>
<text x="819.3" y="499.9">1</text>
<text x="672.6" y="509.5">19</text>
<text x="688.4" y="509.5">GB_SD_TAPPING_SCREWS_TYPE139 ST2.9X13 H-N</text>
<text x="819.3" y="509.5">1</text>
</g>
</svg>
